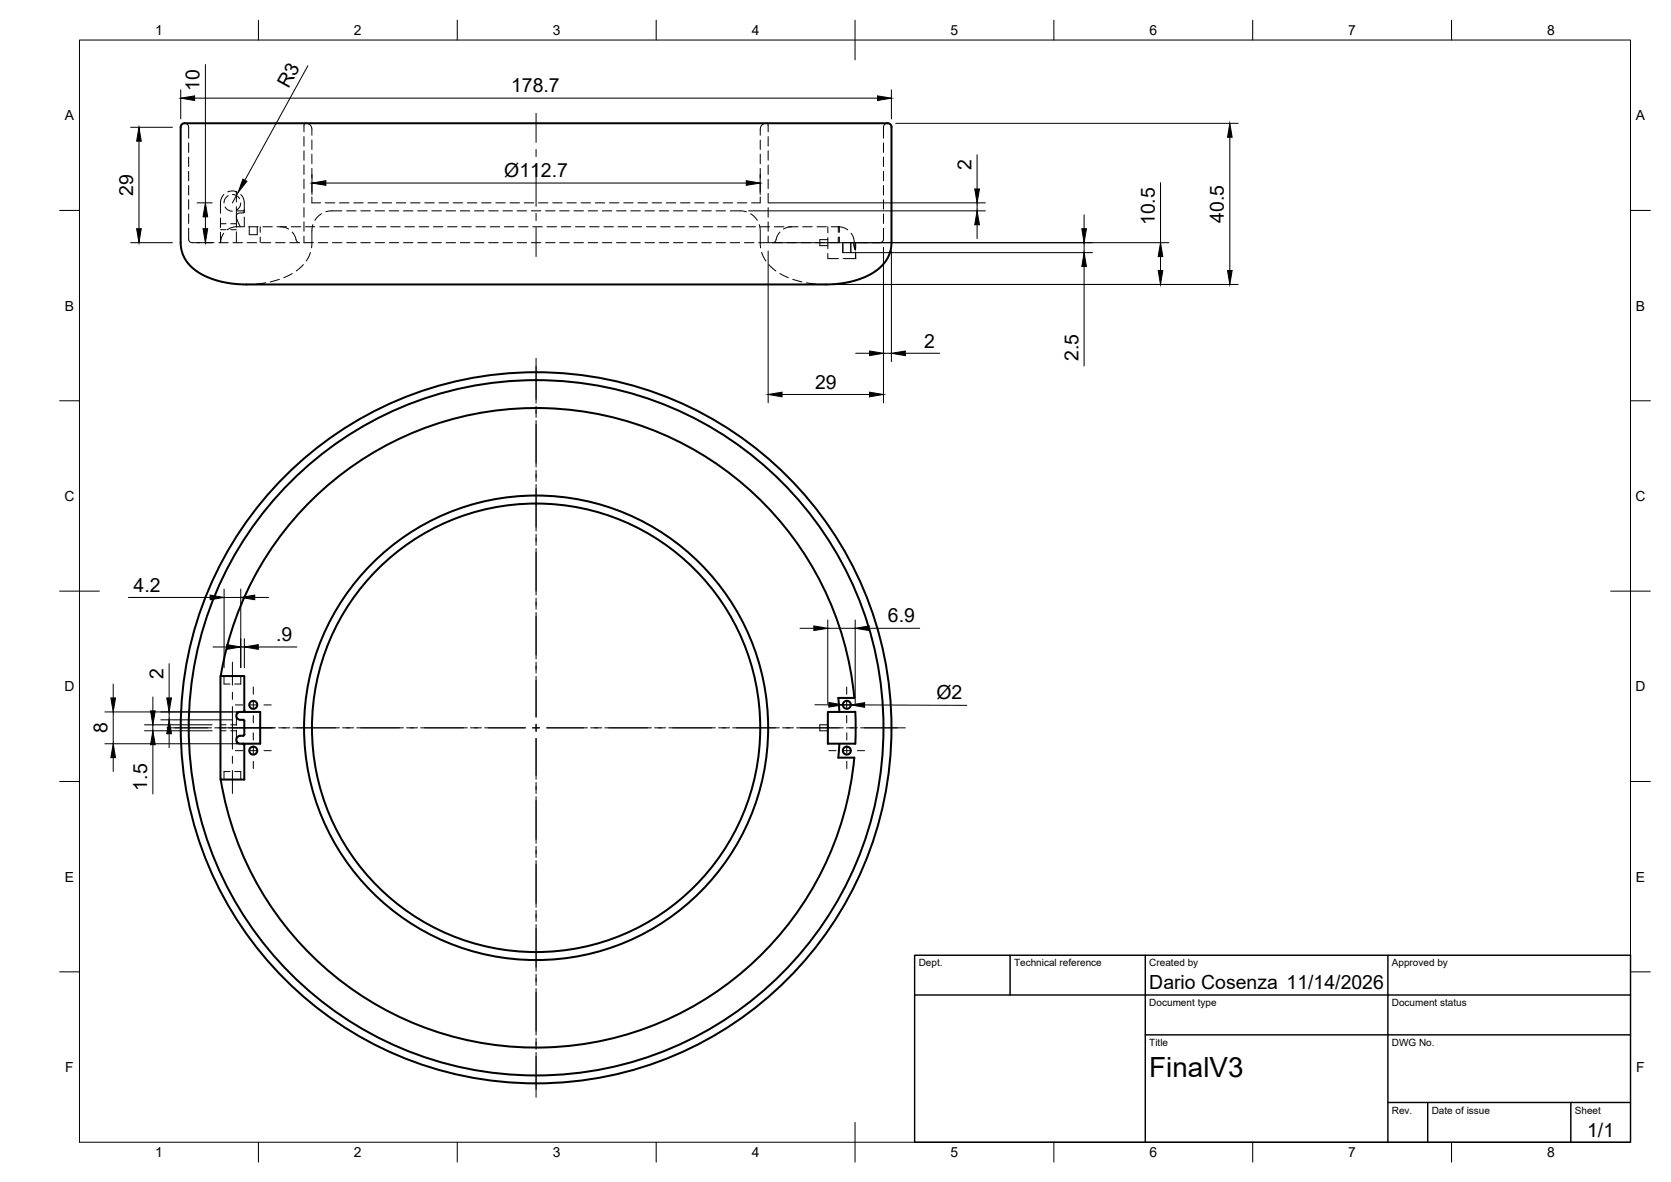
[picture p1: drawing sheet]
<svg xmlns="http://www.w3.org/2000/svg" width="420mm" height="297mm" viewBox="0 0 420 297" stroke-linecap="round" stroke-linejoin="round" font-family="sans-serif">
<!-- layer: Hidden -->
<g fill="none" stroke="#000" stroke-width=".25">
<path d="M46.4 31a1 1 0 0 1 1 1v2.7M47.4 35.9v2.4M47.4 39.5v2.4M76.4 33.1v-1.7a.8 .8 0 0 1 .7-.5 .8 .8 0 0 1 .8 .4l.5 .9v1.8M76.4 34.3v2.4M76.4 37.9v2.4M78.4 35.2v2.4M78.4 38.7v2.4M191.2 35.2v2.4M191.2 38.7v2.4M193.1 33.1v-1.7a.8 .8 0 0 0-.7-.5 .8 .8 0 0 0-.7 .4l-.5 .9v1.8M193.1 34.3v2.4"/>
<path d="M193.1 37.9v2.4M222.1 35.9v2.4M222.1 39.5v2.4M223.2 31a1 1 0 0 0-1.1 1v2.7M47.4 57.3v2.8a1.12 1.12 0 0 0 1.6 .9h1.2M47.4 43.1v2.3M47.4 46.6v2.4M47.4 50.2v2.4M47.4 53.8v2.4M55.4 54.8v2.4M55.4 58.4v2.6M55.4 57.7h1.4"/>
<path d="M55.4 56.2h1.4M56.3 58.6l-.5 .9-.3 1.5M56.3 48.9l-.5 .7-.3 .9-.1 3.1M56.6 52l.6 .7 1.2 .4M57.3 48.2l.9-.2 1.4 .2M57.4 49.2l-.7 .7-.4 1.1M58 57.7h1.4M58 56.2h1.4M58.4 48.9l1.1 .3 .7 .7M59.2 48.1l.2 .3v2.4M59.4 58.3v2.7M59.4 52v5.1"/>
<path d="M60.5 51l-.2 1-.8 .8M60.6 48.9l.5 .7a6.2 6.2 0 0 1 .3 3.8M61.3 57h-2.4l-1.8 .7M61.4 53l-.2 .5-1.3 .1-.4 .4v1l.9 2M61.4 52.7l-.3 .3h-1.7M61.4 54.6v2.4M62.5 57h2.4M62.7 57v2h2v-2M65.4 57v1.4M65.4 59.6v1.4M66.1 57h2.4M69.7 57h2.4"/>
<path d="M70.5 57l1.1 .1 1 .5M73.2 57h2.4M73.5 58.3l.6 .9 .3 1a.93 .93 0 0 0 .9 .8M76.4 59.3v1.7h2.4M76.4 41.5v2.3M76.4 45v2.4M76.4 48.6v2.4M76.4 52.2v2.4M76.4 55.8v2.3M76.8 57h2.4M78.4 49.5v1.5h2.2M78.4 42.3v2.4"/>
<path d="M78.4 45.9v2.4M78.7 56.5l-.3 1.5-.1 4.3M80.4 57h2.4M80.8 53.7l-.7 .5-.9 1.2M81.8 51h2.4M83.9 57h2.4M85.4 51h2.4M86 53h-3.2l-.9 .2M87.2 53h2.3M87.5 57h2.4M88.9 51h2.4M90.7 53h2.4"/>
<path d="M91.1 57h2.4M92.5 51h2.4M94.3 53h2.4M94.7 57h2.3M96.1 51h2.4M97.9 53h2.3M98.3 57h2.3M99.7 51h2.3M101.5 53h2.3M101.8 57h2.4M103.2 51h2.4M105 53h2.4"/>
<path d="M105.4 57h2.4M106.8 51h2.4M108.6 53h2.4M109 57h2.3M110.4 51h2.4M112.2 53h2.4M112.5 57h2.4M113.9 51h2.4M115.7 53h2.4M116.1 57h2.4M117.5 51h2.4M119.3 53h2.4"/>
<path d="M119.7 57h2.4M121.1 51h2.4M122.9 53h2.4M123.3 57h2.3M124.7 51h2.3M126.4 53h2.4M126.8 57h2.4M128.2 51h2.4M130 53h2.4M130.4 57h2.4M131.8 51h2.4M133.6 53h2.4"/>
<path d="M134 57h2.4M135.4 51h2.4M137.2 53h2.4M137.5 57h2.4M139 51h2.3M140.7 53h2.4M141.1 57h2.4M142.5 51h2.4M144.3 53h2.4M144.7 57h2.4M146.1 51h2.4M147.9 53h2.4"/>
<path d="M148.3 57h2.3M149.7 51h2.4M151.5 53h2.3M151.8 57h2.4M153.2 51h2.4M155 53h2.4M155.4 57h2.4M156.8 51h2.4M158.6 53h2.4M159 57h2.4M160.4 51h2.4M162.2 53h2.3"/>
<path d="M162.6 57h2.3M164 51h2.3M165.8 53h2.3M166.1 57h2.4M167.5 51h2.4M169.3 53h2.4M169.7 57h2.4M171.1 51h2.4M172.9 53h2.4M173.3 57h2.3M174.7 51h2.4M176.5 53h2.4"/>
<path d="M176.8 57h2.4M178.2 51h2.4M180 53h2.4M180.4 57h2.4M181.8 51h2.4M183.6 53h3.2l.9 .2M184 57h2.4M185.4 51h2.4M187.6 57h2.3M188.7 53.7l.8 .5 .9 1.2M190.9 56.5l.3 1.5v4.3M191.1 57h2.4"/>
<path d="M191.2 49.5v1.5h-2.2M191.2 42.3v2.4M191.2 45.9v2.4M193.1 59.3v1.7h-2.3M193.1 41.5v2.3M193.1 45v2.4M193.1 48.6v2.4M193.1 52.2v2.4M193.1 55.8v2.3M194.7 57h2.4M196.1 58.3l-.6 .9-.4 1a.93 .93 0 0 1-.9 .8M198.3 57h2.4"/>
<path d="M199.1 57l-1.1 .1-1 .5M201.8 57h2.4M205.4 57h2.4M208.2 59.7v2.8M208.2 57v1.5M209 57h1.8M210.8 57h.3v1.4M210.8 57l1.2 .2 1.2 .6M210.8 57v1.4M210.8 59.6v1.4M211.1 59.6l-.1 1.4h-2.4M214 58.6l.6 1.2 .2 1.2"/>
<path d="M222.1 57.3v2.8a1.12 1.12 0 0 1-1.5 .9h-1.3M222.1 43.1v2.3M222.1 46.6v2.4M222.1 50.2v2.4M222.1 53.8v2.4M51.4 61h2.4M55 61h2.4M58.6 61h2.4M62.1 61h2.4M63.2 71.5h-1.3M65.7 61h2.4M66.8 71.1l-2.4 .3"/>
<path d="M69.3 61h2.4M70.3 70.2l-2.4 .6M72.9 61h2.3M73.5 68.7l-2.1 1.1M76.3 66.5l-1.8 1.6M78.1 63.4l-1.1 2.2M80 61h2.4M83.6 61h2.4M87.2 61h2.3M90.7 61h2.4M94.3 61h2.4M97.9 61h2.3"/>
<path d="M101.5 61h2.3M105 61h2.4M108.6 61h2.4M112.2 61h2.4M115.7 61h2.4M119.3 61h2.4M122.9 61h2.4M126.4 61h2.4M130 61h2.4M133.6 61h2.4M137.2 61h2.4M140.7 61h2.4"/>
<path d="M144.3 61h2.4M147.9 61h2.4M151.5 61h2.3M155 61h2.4M158.6 61h2.4M162.2 61h2.3M165.8 61h2.3M169.3 61h2.4M172.9 61h2.4M176.5 61h2.4M180 61h2.4M183.6 61h2.4"/>
<path d="M187.2 61h2.4M191.5 63.4l1.1 2.2M193.3 66.5l1.8 1.6M194.3 61h2.4M196.1 68.7l2.1 1.1M197.9 61h2.4M199.3 70.2l2.3 .6M201.5 61h2.4M202.8 71.1l2.3 .3M205 61h2.4M206.3 71.5h1.3M208.2 60.2h-2.1v1.5h2.1"/>
<path d="M208.2 63.7v1.3h2.6M211.9 61v2.5h2v-2.5M212 65h3.2M212.2 61h2.4M214.7 61.2l.4 1.6M214.7 61v.2M215.1 61v1.8l-.4-1.6M215.1 63.3l.1 1.7M215.2 61v1.4M215.2 63.6v1.4M215.8 61h2.3M56.3 169.9v2h1.5"/>
<path d="M60.4 178.9h-1v3.4M60.5 169.9v2h-1.5M55.4 183.6h1.4M55.4 182.1h1.4M57.8 193.9h-1.5v2M58 183.6h1.4M58 182.1h1.4M59 193.9h1.5v2M59.4 183.5v3.4h1M208.2 182.1h-2.1v1.5h2.1"/>
</g>
<!-- layer: Visible -->
<g fill="none" stroke="#000" stroke-width=".51">
<path d="M45.4 32v29.3l.6 2.7 .9 1.7 1.1 1.3 1.7 1.4 1.9 1 2 .8 2.6 .7 5.1 .6h146.9l3.5-.3 2.7-.5 3.6-1.3 2.9-1.8 2-2.3 .7-1.3 .4-1.3 .2-1.4v-29.3M46.4 31h176.8M46.4 31a1.01 1.01 0 0 0-1 1M223.2 31a1.01 1.01 0 0 1 1 1M55.5 169.9a80.4 80.4 0 0 1 82.1-67.3 80.4 80.4 0 0 1 77.2 72.8h-4l.3 3.5M61.4 178.6v-8.7h-6v26h6v-8.7M61.4 178.6l-.3 .3M208.2 178.9h6.9v8h-6.9zM61.1 180.9h-.9l-.5-.3-.3-.5 .3-.9 .5-.3h5.2v8h-5.2l-.5-.3-.3-.5 .3-.9 .5-.3h.9M61.1 180.9l.3 .3M61.1 186.9l.3 .3M61.4 181.2v3.4"/>
<path d="M61.4 184.6l-.3 .3M211.1 186.9l-.3 3.5h4a80.4 80.4 0 0 1-77.2 72.8 80.4 80.4 0 0 1-82.1-67.3"/>
<circle cx="63.7" cy="177.1" r="1.01"/>
<circle cx="212.9" cy="177.1" r="1.01"/>
<circle cx="63.7" cy="188.6" r="1.01"/>
<circle cx="134.8" cy="182.9" r="56.4"/>
<circle cx="134.8" cy="182.9" r="87.4"/>
<circle cx="134.8" cy="182.9" r="58.4"/>
<circle cx="134.8" cy="182.9" r="89.4"/>
<circle cx="212.9" cy="188.6" r="1.01"/>
</g>
<!-- layer: BORDER -->
<g fill="none" stroke="#000" stroke-width=".25">
<path d="M20 10.1h390v276.9h-390zM65 5.1v5M115 5.1v5M165 5.1v5M215 5.1v10M265 5.1v5M315 5.1v5M365 5.1v5M15 52.9h5M410 52.9h5M15 100.7h5M410 100.7h5"/>
<path d="M15 148.6h10M405 148.6h10M15 196.4h5M410 196.4h5M15 244.2h5M410 244.2h5M65 287v5M115 287v5M165 287v5M215 282.1v9.9M265 287v5M315 287v5"/>
<path d="M365 287v5"/>
</g>
<!-- layer: TITLEBLOCK -->
<path d="M230 240.1h180v46.9h-180zM230 250h180M254 240.1v9.9M288 240.1v46.9M349 240.1v46.9M288 260.1h122M349 277.1h61M359 277.1v9.9M395 277.1v9.9" fill="none" stroke="#000" stroke-width=".36"/>
<!-- layer: Smart Centers -->
<g fill="none" stroke="#000" stroke-width=".25">
<path d="M134.8 28.5v7.3M134.8 37.6v1.7M134.8 41.1v10.7M134.8 53.6v1.8M134.8 57.2v7.3M134.8 90.1v11.2M134.8 102.1v2.8M134.8 105.7v11.7M134.8 118.2v2.8M134.8 121.7v11.8M134.8 134.2v2.8M134.8 137.8v11.7"/>
<path d="M134.8 150.3v2.8M134.8 153.9v11.7M58.4 166.4v5.8M58.4 174v1.8M58.4 177.6v10.7M59.2 177.2h1.8M62.8 177.2h1.8M63.7 172.6v1.9M63.7 176.3v1.7M63.7 179.8v1.9M66.4 177.2h1.8M134.8 166.4v2.8"/>
<path d="M134.8 170v10.2M208.4 177.2h1.8M212 177.2h1.8M212.9 172.6v1.9M212.9 176.2v1.8M212.9 179.8v1.8M215.6 177.2h1.8M42 182.9h11.2M54 182.9h15.3M58.4 190v1.8M58.4 193.6v5.8M59.2 188.6h1.8"/>
<path d="M62.8 188.6h1.8M63.7 184.2v1.8M63.7 187.8v1.7M63.7 191.3v1.9M66.4 188.6h1.8M70.1 182.9h2.8M73.6 182.9h11.7M86.1 182.9h2.8M89.7 182.9h11.7M102.2 182.9h2.8M105.8 182.9h11.7M118.3 182.9h2.8"/>
<path d="M121.9 182.9h10.2M133.9 182.9h1.8M134.8 182v1.8M134.8 185.6v10.2M134.8 196.6v2.8M137.5 182.9h10.2M148.5 182.9h2.8M152.1 182.9h11.7M164.6 182.9h2.8M168.2 182.9h11.7M180.7 182.9h2.8M184.2 182.9h11.7"/>
<path d="M196.7 182.9h2.8M200.3 182.9h11.7M208.4 188.6h1.8M212 188.6h1.8M212.8 182.9h2.8M212.9 184.2v1.8M212.9 187.8v1.7M212.9 191.3v1.9M215.6 188.6h1.8M216.4 182.9h11.2M134.8 200.2v11.7M134.8 212.7v2.8"/>
<path d="M134.8 216.3v11.7M134.8 228.8v2.7M134.8 232.3v11.8M134.8 244.8v2.8M134.8 248.4v11.7M134.8 260.9v2.8M134.8 264.5v11.2"/>
</g>
<!-- layer: FD_Dimensions -->
<g fill="none" stroke="#000" stroke-width=".25">
<path d="M51.6 16.2v34.8M77.4 16.5l-15.8 28.8M32.9 32h10.4M34.9 35.5v22M45.4 22.6v7.3M48.9 24.7h171.7M224.1 22.6v7.3M225.2 31h86.1M245.7 38.9v8.6M309.2 34.5v33.5M49.6 51h3.7M51.6 54.5v3"/>
<path d="M59.9 48.4l-1.5 2.6M78.4 43.9v5M81.9 46h105.7M188.2 53h59.6M191.1 43.9v5M193.2 51h54.6M245.7 51v2M245.7 56.5v3.5M272.6 54v3.5M291.8 45.9v15.1M32.9 61h10.4M49.6 61h3.7"/>
<path d="M193.1 63.1v38.1M193.2 61h100.7M209.7 71.5h101.6M214 63.5h60.7M222.1 62.2v39M224.1 63.1v27.8M272.6 61v2.5M272.6 67v25M291.8 64.5v3.5M196.6 99.1h22M215.1 88.8h3.5M222.1 88.8h2"/>
<path d="M227.6 88.8h8.7M32.3 150.1h20.5M56.3 148v19.8M56.3 150.1h4.2M60.5 148v19.8M64.1 150.1h3.4M201.1 157.9h3.5M208.1 155.8v21M208.1 157.9h6.9M215 155.8v21M218.5 157.9h12.7M26.4 178.9h37"/>
<path d="M28.5 171.9v3.5M28.5 178.9v8M38.4 175.2v3.5M42.5 166.8v8.6M42.5 178.9v2M53.6 162.6h3.4M60.5 162.6h.9M61.4 160.5v7.3M64.9 162.6h9.8M204.9 177.1h3.5M211.9 177.1l2 .1M217.4 177.2l25.7 .1"/>
<path d="M26.4 186.9h37M28.5 190.4v3.5M36.3 182.1h17M36.3 183.6h17M38.4 182.1v1.5M38.4 187.1v12.4M40.4 180.9h17.9M42.5 184.4v3.5"/>
</g>
<g fill="#000" stroke="#000" stroke-width=".25">
<path d="M34.9 32l.6 3.5h-1.1zM45.4 24.7l3.5-.6v1.2zM220.6 24.1l3.5 .6-3.5 .6zM309.2 31l.6 3.5h-1.1zM34.4 57.5h1.1l-.6 3.5zM51.1 57.5h1.1l-.6 3.5zM51.6 51l.6 3.5h-1.1zM61.1 45l1 .6-2.2 2.8zM78.4 46l3.5-.6v1.2zM187.6 45.4l3.5 .6-3.5 .6zM245.7 53l.6 3.5h-1.2zM245.1 47.5h1.2l-.6 3.5z"/>
<path d="M272 57.5h1.2l-.6 3.5zM272.6 63.5l.6 3.5h-1.2zM291.2 68h1.2l-.6 3.5zM291.8 61l.6 3.5h-1.2zM308.7 68h1.1l-.6 3.5zM193.1 99.1l3.5-.5v1.1zM218.6 88.2l3.5 .6-3.5 .6zM218.6 98.6l3.5 .5-3.5 .6zM224.1 88.8l3.5-.6v1.2zM52.8 149.5l3.5 .6-3.5 .6zM60.5 150.1l3.6-.6v1.2zM204.6 157.3l3.5 .6-3.5 .6z"/>
<path d="M215 157.9l3.5-.6v1.2zM27.9 175.4h1.1l-.5 3.5zM37.8 178.7h1.2l-.6 3.4zM41.9 175.4h1.2l-.6 3.5zM57 162l3.5 .6-3.5 .6zM61.4 162.6l3.5-.6v1.2zM208.4 176.5l3.5 .6-3.5 .6zM213.9 177.2l3.5-.6v1.1zM28.5 186.9l.5 3.5h-1.1zM38.4 183.6l.6 3.5h-1.2zM42.5 180.9l.6 3.5h-1.2z"/>
</g>
<text font-size="7" x="289" y="270.6">FinalV3</text>
<g font-size="4.9">
<text x="50.2" y="22.8" transform="rotate(-90 50.2 22.8)">10</text>
<text x="72.5" y="22.3" transform="rotate(-61 72.5 22.3)">R3</text>
<text x="128.5" y="23.2">178.7</text>
<text x="126.8" y="44.5">Ø112.7</text>
<text x="244.3" y="42.7" transform="rotate(-90 244.3 42.7)">2</text>
<text x="33.5" y="49.2" transform="rotate(-90 33.5 49.2)">29</text>
<text x="290.3" y="56.6" transform="rotate(-90 290.3 56.6)">10.5</text>
<text x="307.8" y="55.9" transform="rotate(-90 307.8 55.9)">40.5</text>
<text x="232.4" y="87.4">2</text>
<text x="271.1" y="90.7" transform="rotate(-90 271.1 90.7)">2.5</text>
<text x="205" y="97.7">29</text>
<text x="33.6" y="148.7">4.2</text>
<text x="69.4" y="161.1">.9</text>
<text x="223.2" y="156.4">6.9</text>
<text x="41.1" y="170.7" transform="rotate(-90 41.1 170.7)">2</text>
<text x="235.4" y="175.7">Ø2</text>
<text x="27" y="184.2" transform="rotate(-90 27 184.2)">8</text>
<text x="37" y="198.7" transform="rotate(-90 37 198.7)">1.5</text>
<text x="289" y="248.5">Dario Cosenza 11/14/2026</text>
<text x="399.1" y="285.7">1/1</text>
</g>
<g font-size="3.5">
<text x="39" y="8.8">1</text>
<text x="89" y="8.8">2</text>
<text x="139" y="8.8">3</text>
<text x="189" y="8.8">4</text>
<text x="239" y="8.8">5</text>
<text x="289" y="8.8">6</text>
<text x="339" y="8.8">7</text>
<text x="389" y="8.8">8</text>
<text x="16.3" y="30.2">A</text>
<text x="411.3" y="30.2">A</text>
<text x="16.3" y="78">B</text>
<text x="411.3" y="78">B</text>
<text x="16.2" y="125.9">C</text>
<text x="411.2" y="125.9">C</text>
<text x="16.2" y="173.7">D</text>
<text x="411.2" y="173.7">D</text>
<text x="16.3" y="221.6">E</text>
<text x="411.3" y="221.6">E</text>
<text x="16.4" y="269.4">F</text>
<text x="411.4" y="269.4">F</text>
<text x="39" y="290.8">1</text>
<text x="89" y="290.8">2</text>
<text x="139" y="290.8">3</text>
<text x="189" y="290.8">4</text>
<text x="239" y="290.8">5</text>
<text x="289" y="290.8">6</text>
<text x="339" y="290.8">7</text>
<text x="389" y="290.8">8</text>
</g>
<g font-size="2.5">
<text x="231" y="242.9">Dept.</text>
<text x="255" y="242.9">Technical reference</text>
<text x="289" y="242.9">Created by</text>
<text x="350" y="242.9">Approved by</text>
<text x="289" y="252.8">Document type</text>
<text x="350" y="252.8">Document status</text>
<text x="289" y="262.9">Title</text>
<text x="350" y="262.9">DWG No.</text>
<text x="350" y="279.9">Rev.</text>
<text x="360" y="279.9">Date of issue</text>
<text x="396" y="279.9">Sheet</text>
</g>
</svg>
